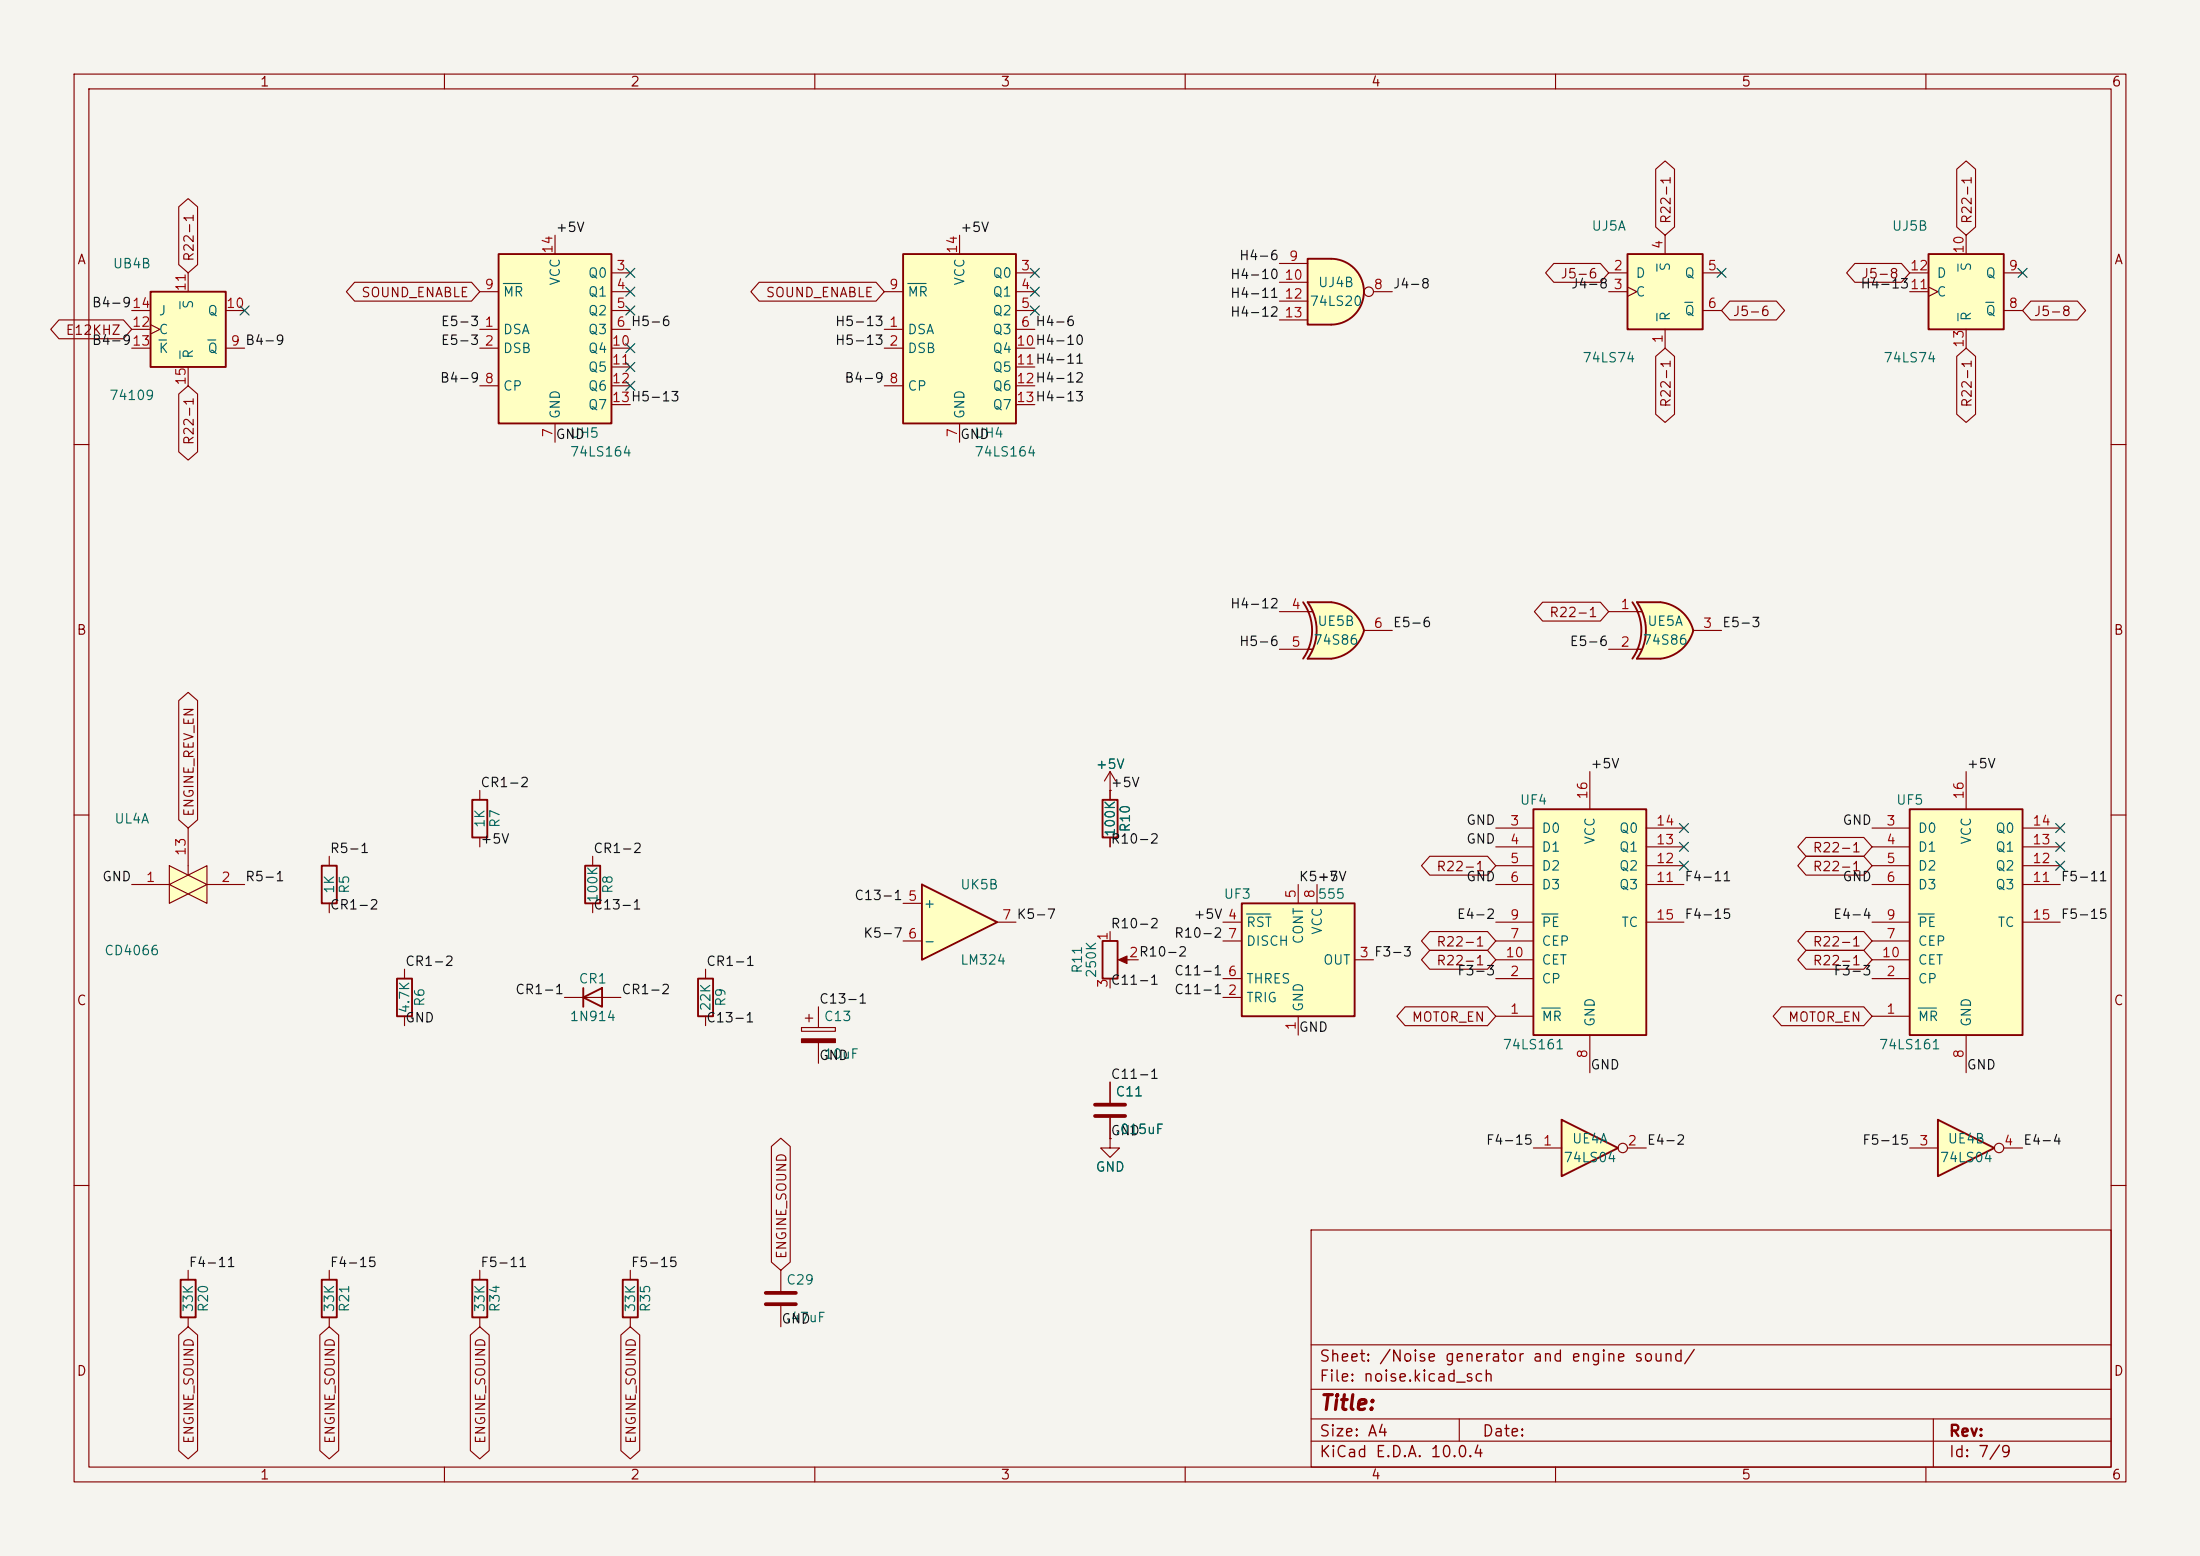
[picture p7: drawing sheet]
<svg xmlns="http://www.w3.org/2000/svg" width="297mm" height="210mm" viewBox="0 0 297 210" stroke-linecap="round" stroke-linejoin="round" font-family="sans-serif">
<path d="M0 0h297v210h-297z" fill="#f5f4ef" stroke="#f5f4ef" stroke-width=".14"/>
<g fill="none" stroke="#840000" stroke-width=".15">
<path d="M10 10h277v190h-277zM12 12h273v186h-273zM60 10v2M110 10v2M160 10v2M210 10v2M260 10v2M10 60h2M285 60h2M10 110h2M285 110h2M10 160h2"/>
<path d="M177 166h108v32h-108zM285 160h2M60 198v2M110 198v2M160 198v2M177 194.5h108M177 191.5h108M177 187.5h108M177 181.5h108M197 191.5v3M210 198v2M260 198v2"/>
<path d="M261 191.5v6.5"/>
</g>
<path d="M260.3 34.3h10.2v10.2h-10.2z" fill="#ffffc2"/>
<path d="M260.3 34.3h10.2v10.2h-10.2z" fill="none" stroke="#840000" stroke-width=".25"/>
<path d="M257.8 36.8h2.5M257.8 39.4h2.5M260.3 38.7l1.3 .7-1.3 .6M265.4 31.8v2.5M270.5 36.8h2.5M265.4 44.5v2.5M270.5 41.9h2.5" fill="none" stroke="#840000" stroke-width=".15"/>
<path d="M264.3 35.6v1M264.3 42.3v1M268.1 40.8h1.1" fill="none" stroke="#006464" stroke-width=".15"/>
<g fill="#ffffc2">
<path d="M22.9 116.8l5 2.6-5 2.5z"/>
<path d="M22.9 119.4l5-2.6v5.1z"/>
</g>
<path d="M17.8 119.4h5.1M22.9 116.8l5 2.6-5 2.5zM22.9 119.4l5-2.6v5.1zM25.4 111.8v6.3M27.9 119.4h5.1M44.4 115.6v1.2M44.4 121.9v1.3" fill="none" stroke="#840000" stroke-width=".15"/>
<path d="M43.4 116.8h2.1v5.1h-2.1z" fill="none" stroke="#840000" stroke-width=".25"/>
<path d="M179.7 34.9a4.4 4.4 0 0 1 4.4 4.5 4.4 4.4 0 0 1-4.4 4.4z" fill="#ffffc2" stroke="#ffffc2" stroke-width=".14"/>
<path d="M176.5 34.9h3.2v8.9h-3.2z" fill="#ffffc2"/>
<path d="M176.5 34.9h3.2a4.4 4.4 0 0 1 4.4 4.5 4.4 4.4 0 0 1-4.4 4.4h-3.2zM63.8 108h2v5h-2zM79 116.8h2v5.1h-2zM24.4 172.7h2v5.1h-2zM43.4 172.7h2.1v5.1h-2.1z" fill="none" stroke="#840000" stroke-width=".25"/>
<g fill="none" stroke="#840000" stroke-width=".15">
<path d="M172.7 35.6h3.8M172.7 38.1h3.8M185.4 39.4h2.6M172.7 40.6h3.8M172.7 43.2h3.8M64.8 106.7v1.3M64.8 113v1.3M80 115.6v1.2M80 121.9v1.3M108.2 138.7h4.6v.5h-4.6zM108.7 137.4h1M109.2 136.9v1"/>
<path d="M110.5 135.9v2.8M110.5 140.7v2.8M25.4 171.5v1.2M25.4 177.8v1.3M44.4 171.5v1.2M44.4 177.8v1.3M105.4 171.5v2.7M105.4 176.3v2.8"/>
<circle cx="184.8" cy="39.4" r=".63"/>
</g>
<path d="M103.4 174.5h4M103.4 176h4" fill="none" stroke="#840000" stroke-width=".51"/>
<path d="M108.2 140.2h4.6v.5h-4.6z" fill="#840000" stroke="#840000" stroke-width=".15"/>
<path d="M67.3 34.3h15.2v22.9h-15.2z" fill="#ffffc2"/>
<path d="M67.3 34.3h15.2v22.9h-15.2zM63.8 172.7h2v5.1h-2zM84.1 172.7h2v5.1h-2z" fill="none" stroke="#840000" stroke-width=".25"/>
<g fill="none" stroke="#840000" stroke-width=".15">
<path d="M64.8 39.4h2.5M74.9 31.8v2.5M82.5 36.8h2.6M82.5 39.4h2.6M64.8 44.5h2.5M64.8 47h2.5M64.8 52.1h2.5M74.9 57.2v2.5M82.5 44.5h2.6M82.5 47h2.6M82.5 41.9h2.6M82.5 52.1h2.6"/>
<path d="M82.5 49.5h2.6M82.5 54.6h2.6M64.8 171.5v1.2M64.8 177.8v1.3M85.1 171.5v1.2M85.1 177.8v1.3"/>
</g>
<path d="M67.9 38.3h2.5" fill="none" stroke="#006464" stroke-width=".15"/>
<path d="M20.3 39.4h10.2v10.1h-10.2z" fill="#ffffc2"/>
<path d="M20.3 39.4h10.2v10.1h-10.2z" fill="none" stroke="#840000" stroke-width=".25"/>
<path d="M25.4 36.8v2.6M17.8 47h2.5M17.8 41.9h2.5M17.8 44.5h2.5M20.3 43.8l1.3 .7-1.3 .6M25.4 49.5v2.6M30.5 47h2.5M30.5 41.9h2.5" fill="none" stroke="#840000" stroke-width=".15"/>
<path d="M21.5 45.9h1M24.3 40.7v1M24.3 47.4v1M28.1 45.9h1" fill="none" stroke="#006464" stroke-width=".15"/>
<path d="M207 109.2h15.2v30.5h-15.2z" fill="#ffffc2"/>
<path d="M207 109.2h15.2v30.5h-15.2z" fill="none" stroke="#840000" stroke-width=".25"/>
<g fill="none" stroke="#840000" stroke-width=".15">
<path d="M201.9 111.8h5.1M201.9 114.3h5.1M201.9 116.8h5.1M201.9 119.4h5.1M214.6 104.1v5.1M222.2 111.8h5.1M222.2 114.3h5.1M222.2 116.8h5.1M222.2 119.4h5.1M201.9 137.2h5.1M201.9 132.1h5.1M201.9 127h5.1"/>
<path d="M201.9 124.5h5.1M201.9 129.5h5.1M214.6 139.7v5.1M222.2 124.5h5.1"/>
</g>
<path d="M208.2 136.1h2.4M208.2 123.4h2.1" fill="none" stroke="#006464" stroke-width=".15"/>
<path d="M210.8 151.1l7.6 3.8-7.6 3.9z" fill="#ffffc2"/>
<path d="M210.8 151.1l7.6 3.8-7.6 3.9z" fill="none" stroke="#840000" stroke-width=".25"/>
<g fill="none" stroke="#840000" stroke-width=".15">
<path d="M207 154.9h3.8M219.7 154.9h2.5"/>
<circle cx="219.1" cy="154.9" r=".63"/>
</g>
<path d="M121.9 34.3h15.3v22.9h-15.3z" fill="#ffffc2"/>
<path d="M121.9 34.3h15.3v22.9h-15.3zM53.6 132.1h2v5.1h-2zM78.7 134.6l2.6-1.2v2.5zM78.7 133.4v2.5M148.8 127h2.1v5.1h-2.1z" fill="none" stroke="#840000" stroke-width=".25"/>
<g fill="none" stroke="#840000" stroke-width=".15">
<path d="M119.4 39.4h2.5M129.5 31.8v2.5M137.2 36.8h2.5M137.2 39.4h2.5M119.4 44.5h2.5M119.4 47h2.5M119.4 52.1h2.5M129.5 57.2v2.5M137.2 44.5h2.5M137.2 47h2.5M137.2 41.9h2.5M137.2 52.1h2.5"/>
<path d="M137.2 49.5h2.5M137.2 54.6h2.5M54.6 130.8v1.3M54.6 137.2v1.2M76.2 134.6h7.6M149.9 125.7v1.3M149.9 132.1v1.3M151.4 129.5h2.3M149.9 153.7v1.2h1.2l-1.2 1.3-1.3-1.3h1.3M149.9 153.7h.1M149.9 146.1v2.7M149.9 150.9v2.8"/>
</g>
<path d="M122.6 38.3h2.4" fill="none" stroke="#006464" stroke-width=".15"/>
<path d="M151 129.5l1.1-.5v1z" fill="#840000" stroke="#840000" stroke-width=".15"/>
<path d="M147.8 149.1h4.1M147.8 150.6h4.1" fill="none" stroke="#840000" stroke-width=".51"/>
<path d="M257.8 109.2h15.2v30.5h-15.2z" fill="#ffffc2"/>
<path d="M257.8 109.2h15.2v30.5h-15.2z" fill="none" stroke="#840000" stroke-width=".25"/>
<g fill="none" stroke="#840000" stroke-width=".15">
<path d="M252.7 111.8h5.1M252.7 114.3h5.1M252.7 116.8h5.1M252.7 119.4h5.1M265.4 104.1v5.1M273 111.8h5.1M273 114.3h5.1M273 116.8h5.1M273 119.4h5.1M252.7 137.2h5.1M252.7 132.1h5.1M252.7 127h5.1"/>
<path d="M252.7 124.5h5.1M252.7 129.5h5.1M265.4 139.7v5.1M273 124.5h5.1"/>
</g>
<path d="M259 136.1h2.4M259 123.4h2.1" fill="none" stroke="#006464" stroke-width=".15"/>
<path d="M261.6 151.1l7.6 3.8-7.6 3.9z" fill="#ffffc2"/>
<path d="M261.6 151.1l7.6 3.8-7.6 3.9z" fill="none" stroke="#840000" stroke-width=".25"/>
<g fill="none" stroke="#840000" stroke-width=".15">
<path d="M257.8 154.9h3.8M270.5 154.9h2.5"/>
<circle cx="269.9" cy="154.9" r=".63"/>
</g>
<path d="M124.5 119.4l10.1 5.1-10.1 5z" fill="#ffffc2"/>
<path d="M124.5 119.4l10.1 5.1-10.1 5zM94.2 132.1h2.1v5.1h-2.1z" fill="none" stroke="#840000" stroke-width=".25"/>
<path d="M95.2 130.8v1.3M95.2 137.2v1.2M121.9 121.9h2.6M121.9 127h2.6M134.6 124.5h2.6" fill="none" stroke="#840000" stroke-width=".15"/>
<path d="M167.6 121.9h15.3v15.3h-15.3z" fill="#ffffc2"/>
<path d="M167.6 121.9h15.3v15.3h-15.3z" fill="none" stroke="#840000" stroke-width=".25"/>
<path d="M175.3 119.4v2.5M177.8 119.4v2.5M165.1 134.6h2.5M165.1 124.5h2.5M165.1 132.1h2.5M165.1 127h2.5M175.3 137.2v2.5M182.9 129.5h2.5" fill="none" stroke="#840000" stroke-width=".15"/>
<path d="M168.3 123.4h3.2" fill="none" stroke="#006464" stroke-width=".15"/>
<path d="M176.5 81.3h3.2M176.5 88.9h3.2" fill="none" stroke="#ffffc2" stroke-width=".14"/>
<g fill="#ffffc2" stroke="#ffffc2" stroke-width=".14">
<path d="M179.1 83.7l5 1.4a5.2 5.2 0 0 1-4.4 3.8z"/>
<path d="M179.7 81.3a5.1 5.1 0 0 1 4.4 3.8l-4.9 1.3z"/>
</g>
<path d="M176.5 81.3h3.2v7.6h-3.2a6.7 6.7 0 0 0 0-7.6z" fill="#ffffc2"/>
<path d="M175.9 81.3a6.6 6.6 0 0 1 0 7.6M176.5 81.3h3.2a5.1 5.1 0 0 1 4.4 3.8 5.2 5.2 0 0 1-4.4 3.8h-3.2a6.6 6.6 0 0 0 0-7.6z" fill="none" stroke="#840000" stroke-width=".25"/>
<path d="M172.7 82.6h4.5M172.7 87.6h4.5M184.1 85.1h3.9" fill="none" stroke="#840000" stroke-width=".15"/>
<path d="M221 81.3h3.2M221 88.9h3.2" fill="none" stroke="#ffffc2" stroke-width=".14"/>
<g fill="#ffffc2" stroke="#ffffc2" stroke-width=".14">
<path d="M223.6 83.7l5 1.4a5.2 5.2 0 0 1-4.4 3.8z"/>
<path d="M224.2 81.3a5.1 5.1 0 0 1 4.4 3.8l-5 1.3z"/>
</g>
<path d="M221 81.3h3.2v7.6h-3.2a6.7 6.7 0 0 0 0-7.6z" fill="#ffffc2"/>
<path d="M220.4 81.3a6.6 6.6 0 0 1 0 7.6M221 81.3h3.2a5.1 5.1 0 0 1 4.4 3.8 5.2 5.2 0 0 1-4.4 3.8h-3.2a6.6 6.6 0 0 0 0-7.6zM148.8 108h2.1v5h-2.1z" fill="none" stroke="#840000" stroke-width=".25"/>
<path d="M217.2 82.6h4.4M217.2 87.6h4.4M228.6 85.1h3.8M149.9 106.7h.1M149.9 104.1v3.9M149.9 113v1.3M149.9 104.1l-.8 1.3M149.9 104.1l.7 1.3" fill="none" stroke="#840000" stroke-width=".15"/>
<path d="M219.7 34.3h10.2v10.2h-10.2z" fill="#ffffc2"/>
<path d="M219.7 34.3h10.2v10.2h-10.2z" fill="none" stroke="#840000" stroke-width=".25"/>
<g fill="none" stroke="#840000" stroke-width=".15">
<path d="M24.1 27.9l1.3-1.1 1.3 1.1v7.8l-1.3 1.1-1.3-1.1zM47.9 38.1h15.8l1.1 1.3-1.1 1.2h-15.8l-1.1-1.2zM102.5 38.1h15.8l1.1 1.3-1.1 1.2h-15.8l-1.1-1.2zM209.8 35.6h6.3l1.1 1.2-1.1 1.3h-6.3l-1.1-1.3zM217.2 36.8h2.5M217.2 39.4h2.5M219.7 38.7l1.3 .7-1.3 .6M223.5 22.8l1.3-1.1 1.3 1.1v7.8l-1.3 1.2-1.3-1.2zM224.8 31.8v2.5M229.9 36.8h2.5M250.4 35.6h6.3l1.1 1.2-1.1 1.3h-6.3l-1.1-1.3zM264.2 22.8l1.2-1.1 1.3 1.1v7.8l-1.3 1.2-1.2-1.2z"/>
<path d="M8 43.2h8.7l1.1 1.3-1.1 1.2h-8.7l-1.2-1.2zM24.1 53.2l1.3-1.1 1.3 1.1v7.8l-1.3 1.1-1.3-1.1zM223.5 48.1l1.3-1.1 1.3 1.1v7.8l-1.3 1.1-1.3-1.1zM224.8 44.5v2.5M229.9 41.9h2.5M233.5 40.6h6.3l1.1 1.3-1.1 1.3h-6.3l-1.1-1.3zM264.2 48.1l1.2-1.1 1.3 1.1v7.8l-1.3 1.1-1.2-1.1zM274.2 40.6h6.3l1.1 1.3-1.1 1.3h-6.3l-1.2-1.3zM24.1 94.6l1.3-1.2 1.3 1.2v16l-1.3 1.2-1.3-1.2zM208.3 81.3h7.8l1.1 1.3-1.1 1.2h-7.8l-1.2-1.2zM149.9 106.7h.1M149.9 106.7v1.3"/>
<path d="M149.9 113v1.3M193 115.6h7.8l1.1 1.2-1.1 1.3h-7.8l-1.1-1.3zM243.8 113h7.8l1.1 1.3-1.1 1.3h-7.8l-1.1-1.3zM243.8 115.6h7.8l1.1 1.2-1.1 1.3h-7.8l-1.1-1.3zM189.7 135.9h11.1l1.1 1.3-1.1 1.2h-11.1l-1.1-1.2zM193 128.3h7.8l1.1 1.2-1.1 1.3h-7.8l-1.1-1.3zM193 125.7h7.8l1.1 1.3-1.1 1.3h-7.8l-1.1-1.3zM240.5 135.9h11.1l1.1 1.3-1.1 1.2h-11.1l-1.1-1.2zM243.8 128.3h7.8l1.1 1.2-1.1 1.3h-7.8l-1.1-1.3zM243.8 125.7h7.8l1.1 1.3-1.1 1.3h-7.8l-1.1-1.3zM104.1 154.7l1.3-1.1 1.3 1.1v15.6l-1.3 1.2-1.3-1.2zM149.9 153.7h.1"/>
<path d="M149.9 146.1v2.7M149.9 150.9v2.8M24.1 180.2l1.3-1.1 1.3 1.1v15.6l-1.3 1.1-1.3-1.1zM43.2 180.2l1.2-1.1 1.3 1.1v15.6l-1.3 1.1-1.2-1.1zM63.5 180.2l1.3-1.1 1.2 1.1v15.6l-1.2 1.1-1.3-1.1zM83.8 180.2l1.3-1.1 1.3 1.1v15.6l-1.3 1.1-1.3-1.1z"/>
</g>
<path d="M223.7 35.6v1M223.7 42.3v1M227.4 40.8h1.1" fill="none" stroke="#006464" stroke-width=".15"/>
<g fill="none" stroke="#000084" stroke-width=".15">
<path d="M84.5 38.8l1.2 1.2M84.5 36.2l1.2 1.2M85.7 38.8l-1.2 1.2M85.7 36.2l-1.2 1.2M139.1 36.2l1.2 1.2M139.1 38.8l1.2 1.2M140.3 36.2l-1.2 1.2M140.3 38.8l-1.2 1.2M231.8 36.2l1.2 1.2M233 36.2l-1.2 1.2M272.4 36.2l1.3 1.2M273.7 36.2l-1.3 1.2"/>
<path d="M32.4 41.3l1.2 1.2M33.6 41.3l-1.2 1.2M84.5 48.9l1.2 1.2M84.5 41.3l1.2 1.2M84.5 46.4l1.2 1.2M84.5 51.5l1.2 1.2M85.7 48.9l-1.2 1.2M85.7 41.3l-1.2 1.2M85.7 46.4l-1.2 1.2M85.7 51.5l-1.2 1.2M139.1 41.3l1.2 1.2M140.3 41.3l-1.2 1.2"/>
<path d="M226.7 116.2l1.2 1.2M226.7 111.2l1.2 1.2M226.7 113.7l1.2 1.2M227.9 116.2l-1.2 1.2M227.9 111.2l-1.2 1.2M227.9 113.7l-1.2 1.2M277.5 111.2l1.2 1.2M277.5 113.7l1.2 1.2M277.5 116.2l1.2 1.2M278.7 111.2l-1.2 1.2M278.7 113.7l-1.2 1.2M278.7 116.2l-1.2 1.2"/>
</g>
<text font-size="2" fill="#840000" x="178" y="190.8">Title:</text>
<g font-size="1.5" fill="#840000">
<text x="178" y="184.2">Sheet: /Noise generator and engine sound/</text>
<text x="178" y="186.9">File: noise.kicad_sch</text>
<text x="178" y="197.1">KiCad E.D.A. 10.0.4</text>
<text x="178" y="194.3">Size: A4</text>
<text x="200" y="194.3">Date:</text>
<text x="263" y="194.3">Rev:</text>
<text x="263" y="197.1">Id: 7/9</text>
</g>
<g font-size="1.3" fill="#840000">
<text x="35" y="12">1</text>
<text x="85" y="12">2</text>
<text x="135" y="12">3</text>
<text x="185" y="12">4</text>
<text x="235" y="12">5</text>
<text x="285" y="12">6</text>
<text x="10.3" y="36">A</text>
<text x="26.5" y="35.4" transform="rotate(-90 26.5 35.4)">R22-1</text>
<text x="225.9" y="30.3" transform="rotate(-90 225.9 30.3)">R22-1</text>
<text x="266.5" y="30.3" transform="rotate(-90 266.5 30.3)">R22-1</text>
<text x="285.3" y="36">A</text>
<text x="48.7" y="40.4">SOUND_ENABLE</text>
<text x="103.3" y="40.4">SOUND_ENABLE</text>
<text x="210.6" y="37.9">J5-6</text>
<text x="251.2" y="37.9">J5-8</text>
<text x="8.8" y="45.5">E12KHZ</text>
<text x="233.8" y="43">J5-6</text>
<text x="274.5" y="43">J5-8</text>
<text x="225.9" y="55.1" transform="rotate(-90 225.9 55.1)">R22-1</text>
<text x="266.5" y="55.1" transform="rotate(-90 266.5 55.1)">R22-1</text>
<text x="26.5" y="60.2" transform="rotate(-90 26.5 60.2)">R22-1</text>
<text x="209.1" y="83.6">R22-1</text>
<text x="10.3" y="86">B</text>
<text x="285.3" y="86">B</text>
<text x="26.5" y="110.3" transform="rotate(-90 26.5 110.3)">ENGINE_REV_EN</text>
<text x="193.8" y="117.9">R22-1</text>
<text x="244.6" y="115.4">R22-1</text>
<text x="244.6" y="117.9">R22-1</text>
<text x="193.8" y="130.6">R22-1</text>
<text x="193.8" y="128.1">R22-1</text>
<text x="244.6" y="130.6">R22-1</text>
<text x="244.6" y="128.1">R22-1</text>
<text x="10.3" y="136">C</text>
<text x="285.3" y="136">C</text>
<text x="190.5" y="138.2">MOTOR_EN</text>
<text x="241.3" y="138.2">MOTOR_EN</text>
<text x="106.5" y="170" transform="rotate(-90 106.5 170)">ENGINE_SOUND</text>
<text x="10.3" y="186">D</text>
<text x="285.3" y="186">D</text>
<text x="26.5" y="195" transform="rotate(-90 26.5 195)">ENGINE_SOUND</text>
<text x="45.5" y="195" transform="rotate(-90 45.5 195)">ENGINE_SOUND</text>
<text x="65.8" y="195" transform="rotate(-90 65.8 195)">ENGINE_SOUND</text>
<text x="86.2" y="195" transform="rotate(-90 86.2 195)">ENGINE_SOUND</text>
<text x="35" y="200">1</text>
<text x="85" y="200">2</text>
<text x="135" y="200">3</text>
<text x="185" y="200">4</text>
<text x="235" y="200">5</text>
<text x="285" y="200">6</text>
</g>
<g font-size="1.3" fill="#a90000">
<text x="74.9" y="34.3" transform="rotate(-90 74.9 34.3)">14</text>
<text x="129.5" y="34.3" transform="rotate(-90 129.5 34.3)">14</text>
<text x="173.9" y="35.5">9</text>
<text x="224.8" y="33.7" transform="rotate(-90 224.8 33.7)">4</text>
<text x="265.4" y="34.3" transform="rotate(-90 265.4 34.3)">10</text>
<text x="25.4" y="39.4" transform="rotate(-90 25.4 39.4)">11</text>
<text x="30.4" y="41.9">10</text>
<text x="65.3" y="39.3">9</text>
<text x="83.1" y="36.8">3</text>
<text x="83.1" y="39.3">4</text>
<text x="83.1" y="41.9">5</text>
<text x="119.9" y="39.3">9</text>
<text x="137.7" y="36.8">3</text>
<text x="137.7" y="39.3">4</text>
<text x="137.7" y="41.9">5</text>
<text x="173.3" y="38.1">10</text>
<text x="173.3" y="40.6">12</text>
<text x="185.3" y="39.3">8</text>
<text x="217.7" y="36.8">2</text>
<text x="217.7" y="39.3">3</text>
<text x="230.4" y="36.8">5</text>
<text x="230.4" y="41.9">6</text>
<text x="257.8" y="36.8">12</text>
<text x="271.1" y="41.9">8</text>
<text x="271.1" y="36.8">9</text>
<text x="17.7" y="44.4">12</text>
<text x="31" y="47">9 B4-9</text>
<text x="65.3" y="44.4">1</text>
<text x="65.3" y="47">2</text>
<text x="82.5" y="47">10</text>
<text x="83.1" y="44.4">6 H5-6</text>
<text x="119.9" y="44.4">1</text>
<text x="119.9" y="47">2</text>
<text x="137.1" y="47">10H4-10</text>
<text x="137.7" y="44.4">6 H4-6</text>
<text x="173.3" y="43.2">13</text>
<text x="224.8" y="46.4" transform="rotate(-90 224.8 46.4)">1</text>
<text x="265.4" y="47" transform="rotate(-90 265.4 47)">13</text>
<text x="25.4" y="52.1" transform="rotate(-90 25.4 52.1)">15</text>
<text x="65.3" y="52">8</text>
<text x="82.5" y="49.5">11</text>
<text x="82.5" y="52">12</text>
<text x="119.9" y="52">8</text>
<text x="137.1" y="49.5">11H4-11</text>
<text x="137.1" y="52">12H4-12</text>
<text x="74.9" y="59.1" transform="rotate(-90 74.9 59.1)">7</text>
<text x="82.5" y="54.6">13H5-13</text>
<text x="129.5" y="59.1" transform="rotate(-90 129.5 59.1)">7</text>
<text x="137.1" y="54.6">13H4-13</text>
<text x="174.2" y="82.5">4</text>
<text x="218.7" y="82.5">1</text>
<text x="174.2" y="87.6">5</text>
<text x="185.3" y="85.1">6</text>
<text x="218.7" y="87.6">2</text>
<text x="229.8" y="85.1">3</text>
<text x="214.6" y="108" transform="rotate(-90 214.6 108)">16</text>
<text x="265.4" y="108" transform="rotate(-90 265.4 108)">16</text>
<text x="203.8" y="111.7">3</text>
<text x="223.5" y="111.7">14</text>
<text x="254.6" y="111.7">3</text>
<text x="274.3" y="111.7">14</text>
<text x="19.6" y="119.4">1</text>
<text x="25.4" y="115.6" transform="rotate(-90 25.4 115.6)">13</text>
<text x="29.8" y="119.4">2</text>
<text x="203.8" y="114.3">4</text>
<text x="203.8" y="116.8">5</text>
<text x="203.8" y="119.4">6</text>
<text x="223.5" y="119.4">11</text>
<text x="223.5" y="116.8">12</text>
<text x="223.5" y="114.3">13</text>
<text x="254.6" y="114.3">4</text>
<text x="254.6" y="116.8">5</text>
<text x="254.6" y="119.4">6</text>
<text x="274.3" y="119.4">11</text>
<text x="274.3" y="116.8">12</text>
<text x="274.3" y="114.3">13</text>
<text x="122.5" y="121.9">5</text>
<text x="135.2" y="124.4">7 K5-7</text>
<text x="175.2" y="121.4" transform="rotate(-90 175.2 121.4)">5</text>
<text x="177.8" y="121.4" transform="rotate(-90 177.8 121.4)">8</text>
<text x="203.8" y="124.4">9</text>
<text x="223.5" y="124.4">15</text>
<text x="254.6" y="124.4">9</text>
<text x="274.3" y="124.4">15</text>
<text x="122.5" y="127">6</text>
<text x="149.8" y="127.1" transform="rotate(-90 149.8 127.1)">1</text>
<text x="152.3" y="129.5">2R10-2</text>
<text x="165.7" y="127">7</text>
<text x="183.4" y="129.5">3 F3-3</text>
<text x="203.2" y="129.5">10</text>
<text x="203.8" y="127">7</text>
<text x="254" y="129.5">10</text>
<text x="254.6" y="127">7</text>
<text x="149.8" y="133.4" transform="rotate(-90 149.8 133.4)">3</text>
<text x="165.7" y="134.6">2</text>
<text x="165.7" y="132.1">6</text>
<text x="203.8" y="137.1">1</text>
<text x="203.8" y="132.1">2</text>
<text x="254.6" y="137.1">1</text>
<text x="254.6" y="132.1">2</text>
<text x="175.2" y="139.1" transform="rotate(-90 175.2 139.1)">1</text>
<text x="214.6" y="142.9" transform="rotate(-90 214.6 142.9)">8</text>
<text x="265.4" y="142.9" transform="rotate(-90 265.4 142.9)">8</text>
<text x="208.2" y="154.9">1</text>
<text x="219.6" y="154.9">2</text>
<text x="259" y="154.9">3</text>
<text x="270.4" y="154.9">4</text>
</g>
<g font-size="1.3" fill="#0f0f0f">
<text x="74.9" y="31.6">+5V</text>
<text x="129.5" y="31.6">+5V</text>
<text x="167.2" y="35.4">H4-6</text>
<text x="12.3" y="41.8">B4-914</text>
<text x="166" y="38">H4-10</text>
<text x="166" y="40.5">H4-11</text>
<text x="188" y="39.2">J4-8</text>
<text x="212" y="39.2">J4-8</text>
<text x="251.1" y="39.2">H4-1311</text>
<text x="12.3" y="46.9">B4-913</text>
<text x="59.4" y="46.9">E5-3</text>
<text x="59.4" y="44.3">E5-3</text>
<text x="112.6" y="46.9">H5-13</text>
<text x="112.6" y="44.3">H5-13</text>
<text x="166" y="43.1">H4-12</text>
<text x="59.3" y="51.9">B4-9</text>
<text x="113.9" y="51.9">B4-9</text>
<text x="74.9" y="59.6">GND</text>
<text x="129.5" y="59.6">GND</text>
<text x="166" y="82.4">H4-12</text>
<text x="167.2" y="87.5">H5-6</text>
<text x="188" y="85">E5-6</text>
<text x="211.8" y="87.5">E5-6</text>
<text x="232.4" y="85">E5-3</text>
<text x="64.8" y="106.6">CR1-2</text>
<text x="149.9" y="106.6">+5V</text>
<text x="214.6" y="104">+5V</text>
<text x="265.4" y="104">+5V</text>
<text x="197.9" y="111.6">GND</text>
<text x="248.7" y="111.6">GND</text>
<text x="13.7" y="119.3">GND</text>
<text x="33" y="119.3">R5-1</text>
<text x="44.4" y="115.4">R5-1</text>
<text x="64.8" y="114.2">+5V</text>
<text x="80" y="115.4">CR1-2</text>
<text x="149.9" y="114.2">R10-2</text>
<text x="175.3" y="119.3">K5-7</text>
<text x="177.8" y="119.3">+5V</text>
<text x="197.9" y="114.2">GND</text>
<text x="197.9" y="119.3">GND</text>
<text x="227.3" y="119.3">F4-11</text>
<text x="248.7" y="119.3">GND</text>
<text x="278.1" y="119.3">F5-11</text>
<text x="44.4" y="123.1">CR1-2</text>
<text x="80" y="123.1">C13-1</text>
<text x="115.2" y="121.8">C13-1</text>
<text x="149.9" y="125.6">R10-2</text>
<text x="161" y="124.3">+5V 4</text>
<text x="196.6" y="124.3">E4-2</text>
<text x="227.3" y="124.3">F4-15</text>
<text x="247.4" y="124.3">E4-4</text>
<text x="278.1" y="124.3">F5-15</text>
<text x="54.6" y="130.7">CR1-2</text>
<text x="95.2" y="130.7">CR1-1</text>
<text x="116.5" y="126.9">K5-7</text>
<text x="158.4" y="126.9">R10-2</text>
<text x="158.4" y="132">C11-1</text>
<text x="196.6" y="132">F3-3</text>
<text x="247.4" y="132">F3-3</text>
<text x="69.5" y="134.5">CR1-1</text>
<text x="83.8" y="134.5">CR1-2</text>
<text x="110.5" y="135.8">C13-1</text>
<text x="149.9" y="133.2">C11-1</text>
<text x="158.4" y="134.5">C11-1</text>
<text x="54.6" y="138.3">GND</text>
<text x="95.2" y="138.3">C13-1</text>
<text x="110.5" y="143.4">GND</text>
<text x="175.3" y="139.6">GND</text>
<text x="149.9" y="145.9">C11-1</text>
<text x="214.6" y="144.7">GND</text>
<text x="265.4" y="144.7">GND</text>
<text x="149.9" y="153.5">GND</text>
<text x="200.5" y="154.8">F4-15</text>
<text x="222.2" y="154.8">E4-2</text>
<text x="251.3" y="154.8">F5-15</text>
<text x="273" y="154.8">E4-4</text>
<text x="25.4" y="171.3">F4-11</text>
<text x="44.4" y="171.3">F4-15</text>
<text x="64.8" y="171.3">F5-11</text>
<text x="85.1" y="171.3">F5-15</text>
<text x="105.4" y="178.9">GND</text>
</g>
<g font-size="1.3" fill="#006464">
<text x="214.8" y="31.5">UJ5A</text>
<text x="255.3" y="31.5">UJ5B</text>
<text x="15.1" y="36.5">UB4B</text>
<text x="26.4" y="41.8" transform="rotate(-90 26.4 41.8)">S</text>
<text x="67.8" y="40.3">MR</text>
<text x="75.9" y="38.6" transform="rotate(-90 75.9 38.6)">VCC</text>
<text x="79.3" y="37.8">Q0</text>
<text x="79.3" y="40.3">Q1</text>
<text x="122.4" y="40.3">MR</text>
<text x="130.5" y="38.6" transform="rotate(-90 130.5 38.6)">VCC</text>
<text x="133.9" y="37.8">Q0</text>
<text x="133.9" y="40.3">Q1</text>
<text x="176.7" y="41.6">74LS20</text>
<text x="177.8" y="39.1">UJ4B</text>
<text x="220.7" y="37.8">D</text>
<text x="220.7" y="40.3">C</text>
<text x="225.8" y="36.7" transform="rotate(-90 225.8 36.7)">S</text>
<text x="227.3" y="37.8">Q</text>
<text x="261.4" y="40.3">C</text>
<text x="261.4" y="37.8">D</text>
<text x="266.4" y="36.7" transform="rotate(-90 266.4 36.7)">S</text>
<text x="268" y="37.8">Q</text>
<text x="21.3" y="45.4">C</text>
<text x="21.3" y="48">K</text>
<text x="21.3" y="42.9">J</text>
<text x="27.9" y="48">Q</text>
<text x="27.9" y="42.9">Q</text>
<text x="67.8" y="45.4">DSA</text>
<text x="67.8" y="48">DSB</text>
<text x="79.3" y="42.9">Q2</text>
<text x="79.3" y="45.4">Q3</text>
<text x="79.3" y="48">Q4</text>
<text x="122.4" y="45.4">DSA</text>
<text x="122.4" y="48">DSB</text>
<text x="133.9" y="42.9">Q2</text>
<text x="133.9" y="45.4">Q3</text>
<text x="133.9" y="48">Q4</text>
<text x="225.8" y="43.4" transform="rotate(-90 225.8 43.4)">R</text>
<text x="227.3" y="42.9">Q</text>
<text x="266.4" y="43.4" transform="rotate(-90 266.4 43.4)">R</text>
<text x="268" y="42.9">Q</text>
<text x="26.4" y="48.5" transform="rotate(-90 26.4 48.5)">R</text>
<text x="67.8" y="53">CP</text>
<text x="79.3" y="50.5">Q5</text>
<text x="79.3" y="53">Q6</text>
<text x="122.4" y="53">CP</text>
<text x="133.9" y="50.5">Q5</text>
<text x="133.9" y="53">Q6</text>
<text x="213.5" y="49.2">74LS74</text>
<text x="254.2" y="49.2">74LS74</text>
<text x="14.7" y="54.3">74109</text>
<text x="75.9" y="56.6" transform="rotate(-90 75.9 56.6)">GND</text>
<text x="76.8" y="59.4">UH5</text>
<text x="79.3" y="55.6">Q7</text>
<text x="130.5" y="56.6" transform="rotate(-90 130.5 56.6)">GND</text>
<text x="131.5" y="59.4">UH4</text>
<text x="133.9" y="55.6">Q7</text>
<text x="76.8" y="61.9">74LS164</text>
<text x="131.5" y="61.9">74LS164</text>
<text x="177.2" y="87.3">74S86</text>
<text x="177.8" y="84.8">UE5B</text>
<text x="221.7" y="87.3">74S86</text>
<text x="222.3" y="84.8">UE5A</text>
<text x="147.8" y="104.1">+5V</text>
<text x="15.3" y="111.5">UL4A</text>
<text x="65.7" y="111.8" transform="rotate(-90 65.7 111.8)">1K</text>
<text x="67.8" y="111.8" transform="rotate(-90 67.8 111.8)">R7</text>
<text x="150.8" y="113" transform="rotate(-90 150.8 113)">100K</text>
<text x="152.9" y="112.4" transform="rotate(-90 152.9 112.4)">R10</text>
<text x="205.1" y="108.9">UF4</text>
<text x="208" y="112.7">D0</text>
<text x="218.5" y="112.7">Q0</text>
<text x="255.9" y="108.9">UF5</text>
<text x="258.8" y="112.7">D0</text>
<text x="269.3" y="112.7">Q0</text>
<text x="208" y="115.3">D1</text>
<text x="208" y="117.8">D2</text>
<text x="215.6" y="114.1" transform="rotate(-90 215.6 114.1)">VCC</text>
<text x="218.5" y="117.8">Q2</text>
<text x="218.5" y="115.3">Q1</text>
<text x="258.8" y="115.3">D1</text>
<text x="258.8" y="117.8">D2</text>
<text x="266.4" y="114.1" transform="rotate(-90 266.4 114.1)">VCC</text>
<text x="269.3" y="117.8">Q2</text>
<text x="269.3" y="115.3">Q1</text>
<text x="45.4" y="120.7" transform="rotate(-90 45.4 120.7)">1K</text>
<text x="47.5" y="120.7" transform="rotate(-90 47.5 120.7)">R5</text>
<text x="81" y="121.9" transform="rotate(-90 81 121.9)">100K</text>
<text x="83" y="120.7" transform="rotate(-90 83 120.7)">R8</text>
<text x="124.6" y="122.9">+</text>
<text x="129.5" y="120.4">UK5B</text>
<text x="165.1" y="121.6">UF3</text>
<text x="168.1" y="125.4">RST</text>
<text x="177.8" y="121.6">555</text>
<text x="208" y="120.4">D3</text>
<text x="208" y="125.4">PE</text>
<text x="218.5" y="120.4">Q3</text>
<text x="218.8" y="125.4">TC</text>
<text x="258.8" y="120.4">D3</text>
<text x="258.8" y="125.4">PE</text>
<text x="269.3" y="120.4">Q3</text>
<text x="269.6" y="125.4">TC</text>
<text x="14" y="129.2">CD4066</text>
<text x="124.6" y="128">-</text>
<text x="129.5" y="130.5">LM324</text>
<text x="146.4" y="131.5" transform="rotate(-90 146.4 131.5)">R11</text>
<text x="168.1" y="128">DISCH</text>
<text x="176.2" y="127.5" transform="rotate(-90 176.2 127.5)">CONT</text>
<text x="178.5" y="130.5">OUT</text>
<text x="178.8" y="126.3" transform="rotate(-90 178.8 126.3)">VCC</text>
<text x="208" y="128">CEP</text>
<text x="208" y="130.5">CET</text>
<text x="258.8" y="128">CEP</text>
<text x="258.8" y="130.5">CET</text>
<text x="55.6" y="136.9" transform="rotate(-90 55.6 136.9)">4.7K</text>
<text x="57.6" y="136" transform="rotate(-90 57.6 136)">R6</text>
<text x="78" y="133.1">CR1</text>
<text x="96.2" y="136.6" transform="rotate(-90 96.2 136.6)">22K</text>
<text x="98.3" y="136" transform="rotate(-90 98.3 136)">R9</text>
<text x="148.3" y="132.1" transform="rotate(-90 148.3 132.1)">250K</text>
<text x="168.1" y="135.6">TRIG</text>
<text x="168.1" y="133.1">THRES</text>
<text x="176.2" y="136.7" transform="rotate(-90 176.2 136.7)">GND</text>
<text x="208" y="133.1">CP</text>
<text x="258.8" y="133.1">CP</text>
<text x="76.8" y="138.1">1N914</text>
<text x="111.1" y="138.1">C13</text>
<text x="111.1" y="143.2">10uF</text>
<text x="202.8" y="141.9">74LS161</text>
<text x="208" y="138.1">MR</text>
<text x="215.6" y="138.7" transform="rotate(-90 215.6 138.7)">GND</text>
<text x="253.6" y="141.9">74LS161</text>
<text x="258.8" y="138.1">MR</text>
<text x="266.4" y="138.7" transform="rotate(-90 266.4 138.7)">GND</text>
<text x="150.5" y="148.3">C11</text>
<text x="150.5" y="153.4">.015uF</text>
<text x="212.1" y="154.6">UE4A</text>
<text x="262.8" y="154.6">UE4B</text>
<text x="147.8" y="158.5">GND</text>
<text x="211" y="157.2">74LS04</text>
<text x="261.8" y="157.2">74LS04</text>
<text x="106.1" y="173.7">C29</text>
<text x="26.4" y="177.2" transform="rotate(-90 26.4 177.2)">33K</text>
<text x="28.4" y="177.2" transform="rotate(-90 28.4 177.2)">R20</text>
<text x="45.4" y="177.2" transform="rotate(-90 45.4 177.2)">33K</text>
<text x="47.5" y="177.2" transform="rotate(-90 47.5 177.2)">R21</text>
<text x="65.7" y="177.2" transform="rotate(-90 65.7 177.2)">33K</text>
<text x="67.8" y="177.2" transform="rotate(-90 67.8 177.2)">R34</text>
<text x="86.1" y="177.2" transform="rotate(-90 86.1 177.2)">33K</text>
<text x="88.1" y="177.2" transform="rotate(-90 88.1 177.2)">R35</text>
<text x="106.1" y="178.8">.47uF</text>
</g>
</svg>
